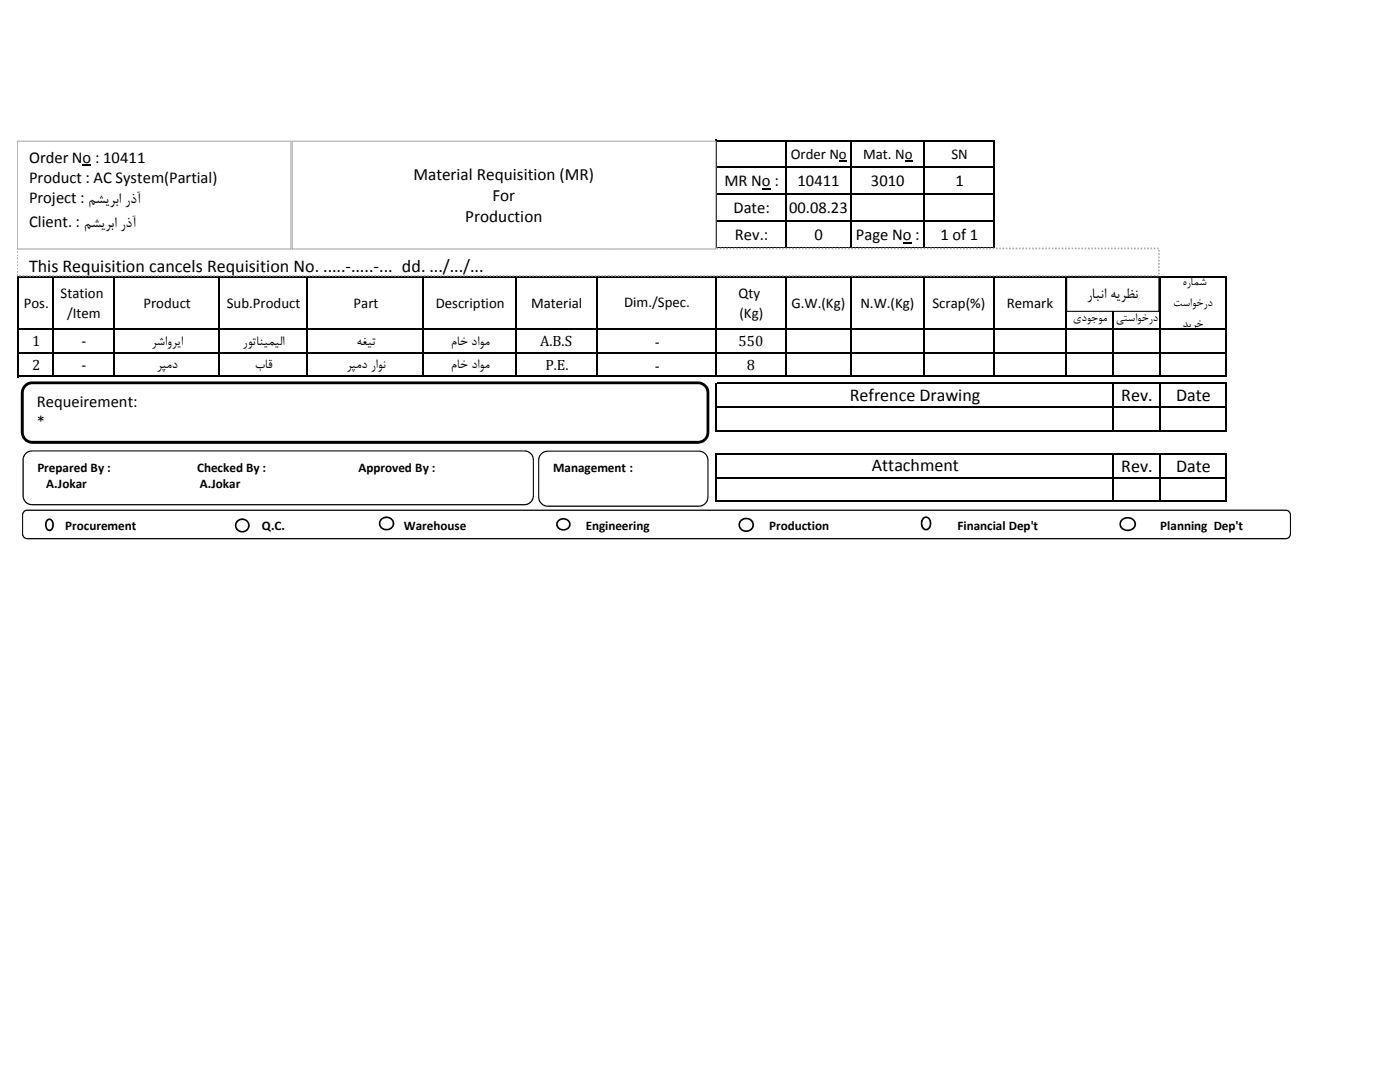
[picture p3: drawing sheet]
<svg xmlns="http://www.w3.org/2000/svg" width="279mm" height="216mm" viewBox="0 0 279 216" stroke-linecap="round" stroke-linejoin="round" font-family="sans-serif">
<path d="M152.1 37.6h1.7v.2h-1.7zM167.4 32.1h1.6v.2h-1.6zM180.6 32.1h1.5v.2h-1.5zM180.2 48.3h1.7v.3h-1.7z" fill="#000"/>
<g fill="none" stroke="#000" stroke-width=".3">
<path d="M143 27.9v21.8M143.1 28h55.4M143.1 33.4h55.4M143.1 38.8h55.4M156.8 28.2v21.5M169.8 28.2v21.5M184.3 28.2v21.5M198.4 28.2v47.1M3.6 55v20.3M3.7 55.2h241.1M10.6 55.3v20M22.8 55.3v20"/>
<path d="M43.6 55.3v20M61.3 55.3v20M84.5 55.3v20M102.9 55.3v20M119.1 55.3v20M143 55.3v20M143.1 44.2h55.4M143.1 49.6h55.4M156.8 55.3v20M169.8 55.3v20M184.3 55.3v20M212.7 55.3v20"/>
<path d="M222.1 55.3v20M231.4 55.3v20M244.7 55.3v20M3.7 65.7h241.1M3.7 70.4h241.1M3.7 75.1h241.1M143 76.4v9.7M143.1 76.5h101.7M222.1 76.7v9.4M231.4 76.7v9.4M244.7 76.7v9.4M143 90.5v9.7"/>
<path d="M143.1 81.2h101.7M143.1 85.9h101.7M143.1 90.6h101.7M143.1 95.3h101.7M222.1 90.8v9.4M231.4 90.8v9.4M244.7 90.8v9.4M143.1 100h101.7"/>
</g>
<path d="M3.4 49.6h227.9v5.4h-227.9z" fill="#fff"/>
<path d="M3.4 54.7h.2v.3h-.2zM3.4 54.1h.2v.3h-.2zM3.4 53.4h.2v.3h-.2zM3.4 52.7h.2v.4h-.2zM3.4 52.1h.2v.3h-.2zM3.4 51.4h.2v.4h-.2zM3.4 50.8h.2v.3h-.2zM3.4 50.1h.2v.4h-.2zM3.4 49.4h.2v.3h-.2l.2-.1v.2h-.2zM3.9 49.4h.3v.3h-.3zM4.5 49.4h.4v.3h-.4zM5.2 49.4h.3v.3h-.3zM5.8 49.4h.4v.3h-.4zM6.5 49.4h.3v.3h-.3zM7.2 49.4h.3v.3h-.3zM7.8 49.4h.3v.3h-.3zM8.5 49.4h.3v.3h-.3zM9.1 49.4h.3v.3h-.3zM9.8 49.4h.3v.3h-.3zM10.5 49.4h.3v.3h-.3zM11.1 49.4h.3v.3h-.3zM11.8 49.4h.3v.3h-.3zM12.4 49.4h.3v.3h-.3zM13.1 49.4h.3v.3h-.3zM13.7 49.4h.4v.3h-.4zM14.4 49.4h.3v.3h-.3zM15 49.4h.4v.3h-.4zM15.7 49.4h.3v.3h-.3zM16.3 49.4h.4v.3h-.4zM17 49.4h.3v.3h-.3zM17.7 49.4h.3v.3h-.3zM18.3 49.4h.3v.3h-.3zM19 49.4h.3v.3h-.3zM19.6 49.4h.3v.3h-.3zM20.3 49.4h.3v.3h-.3zM21 49.4h.3v.3h-.3zM21.6 49.4h.3v.3h-.3zM22.3 49.4h.3v.3h-.3zM22.9 49.4h.3v.3h-.3zM23.6 49.4h.3v.3h-.3zM24.2 49.4h.4v.3h-.4zM24.9 49.4h.3v.3h-.3zM25.5 49.4h.4v.3h-.4zM26.2 49.4h.3v.3h-.3zM26.8 49.4h.4v.3h-.4zM27.5 49.4h.3v.3h-.3zM28.2 49.4h.3v.3h-.3zM28.8 49.4h.3v.3h-.3zM29.5 49.4h.3v.3h-.3zM30.1 49.4h.3v.3h-.3zM30.8 49.4h.3v.3h-.3zM31.5 49.4h.3v.3h-.3zM32.1 49.4h.3v.3h-.3zM32.8 49.4h.3v.3h-.3zM33.4 49.4h.3v.3h-.3zM34.1 49.4h.3v.3h-.3zM34.7 49.4h.4v.3h-.4zM35.4 49.4h.3v.3h-.3zM36 49.4h.4v.3h-.4zM36.7 49.4h.3v.3h-.3zM37.3 49.4h.4v.3h-.4zM38 49.4h.3v.3h-.3zM38.7 49.4h.3v.3h-.3zM39.3 49.4h.3v.3h-.3zM40 49.4h.3v.3h-.3zM40.6 49.4h.3v.3h-.3zM41.3 49.4h.3v.3h-.3zM42 49.4h.2v.3h-.2zM42.6 49.4h.3v.3h-.3zM43.3 49.4h.3v.3h-.3zM43.9 49.4h.3v.3h-.3zM44.6 49.4h.3v.3h-.3zM45.2 49.4h.4v.3h-.4zM45.9 49.4h.3v.3h-.3zM46.5 49.4h.4v.3h-.4zM47.2 49.4h.3v.3h-.3zM47.8 49.4h.4v.3h-.4zM48.5 49.4h.3v.3h-.3zM49.1 49.4h.4v.3h-.4zM49.8 49.4h.3v.3h-.3zM50.5 49.4h.3v.3h-.3zM51.1 49.4h.3v.3h-.3zM51.8 49.4h.3v.3h-.3zM52.5 49.4h.2v.3h-.2zM53.1 49.4h.3v.3h-.3zM53.8 49.4h.3v.3h-.3zM54.4 49.4h.3v.3h-.3zM55.1 49.4h.3v.3h-.3zM55.7 49.4h.3v.3h-.3zM56.4 49.4h.3v.3h-.3zM57 49.4h.4v.3h-.4zM57.7 49.4h.3v.3h-.3zM58.3 49.4h.4v.3h-.4zM59 49.4h.3v.3h-.3zM59.6 49.4h.4v.3h-.4zM60.3 49.4h.3v.3h-.3zM61 49.4h.3v.3h-.3zM61.6 49.4h.3v.3h-.3zM62.3 49.4h.3v.3h-.3zM62.9 49.4h.3v.3h-.3zM63.6 49.4h.3v.3h-.3zM64.3 49.4h.3v.3h-.3zM64.9 49.4h.3v.3h-.3zM65.6 49.4h.3v.3h-.3zM66.2 49.4h.3v.3h-.3zM66.9 49.4h.3v.3h-.3zM67.5 49.4h.4v.3h-.4zM68.2 49.4h.3v.3h-.3zM68.8 49.4h.4v.3h-.4zM69.5 49.4h.3v.3h-.3zM70.1 49.4h.4v.3h-.4zM70.8 49.4h.3v.3h-.3zM71.5 49.4h.3v.3h-.3zM72.1 49.4h.3v.3h-.3zM72.8 49.4h.3v.3h-.3zM73.4 49.4h.3v.3h-.3zM74.1 49.4h.3v.3h-.3zM74.8 49.4h.3v.3h-.3zM75.4 49.4h.3v.3h-.3zM76.1 49.4h.3v.3h-.3zM76.7 49.4h.3v.3h-.3zM77.4 49.4h.3v.3h-.3zM78 49.4h.4v.3h-.4zM78.7 49.4h.3v.3h-.3zM79.3 49.4h.4v.3h-.4zM80 49.4h.3v.3h-.3zM80.6 49.4h.4v.3h-.4zM81.3 49.4h.3v.3h-.3zM82 49.4h.3v.3h-.3zM82.6 49.4h.3v.3h-.3zM83.3 49.4h.3v.3h-.3zM83.9 49.4h.3v.3h-.3zM84.6 49.4h.3v.3h-.3zM85.3 49.4h.3v.3h-.3zM85.9 49.4h.3v.3h-.3zM86.6 49.4h.3v.3h-.3zM87.2 49.4h.3v.3h-.3zM87.9 49.4h.3v.3h-.3zM88.5 49.4h.4v.3h-.4zM89.2 49.4h.3v.3h-.3zM89.8 49.4h.4v.3h-.4zM90.5 49.4h.3v.3h-.3zM91.1 49.4h.4v.3h-.4zM91.8 49.4h.3v.3h-.3zM92.5 49.4h.3v.3h-.3zM93.1 49.4h.3v.3h-.3zM93.8 49.4h.3v.3h-.3zM94.4 49.4h.3v.3h-.3zM95.1 49.4h.3v.3h-.3zM95.8 49.4h.3v.3h-.3zM96.4 49.4h.3v.3h-.3zM97.1 49.4h.3v.3h-.3zM97.7 49.4h.3v.3h-.3zM98.4 49.4h.3v.3h-.3zM99 49.4h.4v.3h-.4zM99.7 49.4h.3v.3h-.3zM100.3 49.4h.4v.3h-.4zM101 49.4h.3v.3h-.3zM101.6 49.4h.4v.3h-.4zM102.3 49.4h.3v.3h-.3zM103 49.4h.3v.3h-.3zM103.6 49.4h.3v.3h-.3zM104.3 49.4h.3v.3h-.3zM104.9 49.4h.3v.3h-.3zM105.6 49.4h.3v.3h-.3zM106.3 49.4h.3v.3h-.3zM106.9 49.4h.3v.3h-.3zM107.6 49.4h.3v.3h-.3zM108.2 49.4h.3v.3h-.3zM108.9 49.4h.3v.3h-.3zM109.5 49.4h.4v.3h-.4zM110.2 49.4h.3v.3h-.3zM110.8 49.4h.4v.3h-.4zM111.5 49.4h.3v.3h-.3zM112.1 49.4h.4v.3h-.4zM112.8 49.4h.3v.3h-.3zM113.5 49.4h.3v.3h-.3zM114.1 49.4h.3v.3h-.3zM114.8 49.4h.3v.3h-.3zM115.4 49.4h.3v.3h-.3zM116.1 49.4h.3v.3h-.3zM116.8 49.4h.3v.3h-.3zM117.4 49.4h.3v.3h-.3zM118.1 49.4h.3v.3h-.3zM118.7 49.4h.3v.3h-.3zM119.4 49.4h.3v.3h-.3zM120 49.4h.4v.3h-.4zM120.7 49.4h.3v.3h-.3zM121.3 49.4h.4v.3h-.4zM122 49.4h.3v.3h-.3zM122.6 49.4h.4v.3h-.4zM123.3 49.4h.3v.3h-.3zM124 49.4h.3v.3h-.3zM124.6 49.4h.3v.3h-.3zM125.3 49.4h.3v.3h-.3zM125.9 49.4h.3v.3h-.3zM126.6 49.4h.3v.3h-.3zM127.3 49.4h.3v.3h-.3zM127.9 49.4h.3v.3h-.3zM128.6 49.4h.3v.3h-.3zM129.2 49.4h.3v.3h-.3zM129.9 49.4h.3v.3h-.3zM130.5 49.4h.4v.3h-.4zM131.2 49.4h.3v.3h-.3zM131.8 49.4h.4v.3h-.4zM132.5 49.4h.3v.3h-.3zM133.1 49.4h.4v.3h-.4zM133.8 49.4h.3v.3h-.3zM134.5 49.4h.3v.3h-.3zM135.1 49.4h.3v.3h-.3zM135.8 49.4h.3v.3h-.3zM136.4 49.4h.3v.3h-.3zM137.1 49.4h.3v.3h-.3zM137.8 49.4h.2v.3h-.2zM138.4 49.4h.3v.3h-.3zM139.1 49.4h.3v.3h-.3zM139.7 49.4h.3v.3h-.3zM140.4 49.4h.3v.3h-.3zM141 49.4h.4v.3h-.4zM141.7 49.4h.3v.3h-.3zM142.3 49.4h.4v.3h-.4zM143 49.4h.3v.3h-.3zM143.6 49.4h.4v.3h-.4zM144.3 49.4h.3v.3h-.3zM144.9 49.4h.4v.3h-.4zM145.6 49.4h.3v.3h-.3zM146.3 49.4h.3v.3h-.3zM146.9 49.4h.3v.3h-.3zM147.6 49.4h.3v.3h-.3zM148.3 49.4h.2v.3h-.2zM148.9 49.4h.3v.3h-.3zM149.6 49.4h.3v.3h-.3zM150.2 49.4h.3v.3h-.3zM150.9 49.4h.3v.3h-.3zM151.5 49.4h.3v.3h-.3zM152.2 49.4h.3v.3h-.3zM152.8 49.4h.4v.3h-.4zM153.5 49.4h.3v.3h-.3zM154.1 49.4h.4v.3h-.4zM154.8 49.4h.3v.3h-.3zM155.4 49.4h.4v.3h-.4zM156.1 49.4h.3v.3h-.3zM156.8 49.4h.3v.3h-.3zM157.4 49.4h.3v.3h-.3zM158.1 49.4h.3v.3h-.3zM158.7 49.4h.3v.3h-.3zM159.4 49.4h.3v.3h-.3zM160.1 49.4h.3v.3h-.3zM160.7 49.4h.3v.3h-.3zM161.4 49.4h.3v.3h-.3zM162 49.4h.3v.3h-.3zM162.7 49.4h.3v.3h-.3zM163.3 49.4h.4v.3h-.4zM164 49.4h.3v.3h-.3zM164.6 49.4h.4v.3h-.4zM165.3 49.4h.3v.3h-.3zM165.9 49.4h.4v.3h-.4zM166.6 49.4h.3v.3h-.3zM167.3 49.4h.3v.3h-.3zM167.9 49.4h.3v.3h-.3zM168.6 49.4h.3v.3h-.3zM169.2 49.4h.3v.3h-.3zM169.9 49.4h.3v.3h-.3zM170.6 49.4h.3v.3h-.3zM171.2 49.4h.3v.3h-.3zM171.9 49.4h.3v.3h-.3zM172.5 49.4h.3v.3h-.3zM173.2 49.4h.3v.3h-.3zM173.8 49.4h.4v.3h-.4zM174.5 49.4h.3v.3h-.3zM175.1 49.4h.4v.3h-.4zM175.8 49.4h.3v.3h-.3zM176.4 49.4h.4v.3h-.4zM177.1 49.4h.3v.3h-.3zM177.8 49.4h.3v.3h-.3zM178.4 49.4h.3v.3h-.3zM179.1 49.4h.3v.3h-.3zM179.7 49.4h.3v.3h-.3zM180.4 49.4h.3v.3h-.3zM181.1 49.4h.3v.3h-.3zM181.7 49.4h.3v.3h-.3zM182.4 49.4h.3v.3h-.3zM183 49.4h.3v.3h-.3zM183.7 49.4h.3v.3h-.3zM184.3 49.4h.4v.3h-.4zM185 49.4h.3v.3h-.3zM185.6 49.4h.4v.3h-.4zM186.3 49.4h.3v.3h-.3zM186.9 49.4h.4v.3h-.4zM187.6 49.4h.3v.3h-.3zM188.3 49.4h.3v.3h-.3zM188.9 49.4h.3v.3h-.3zM189.6 49.4h.3v.3h-.3zM190.2 49.4h.3v.3h-.3zM190.9 49.4h.3v.3h-.3zM191.6 49.4h.3v.3h-.3zM192.2 49.4h.3v.3h-.3zM192.9 49.4h.3v.3h-.3zM193.5 49.4h.3v.3h-.3zM194.2 49.4h.3v.3h-.3zM194.8 49.4h.4v.3h-.4zM195.5 49.4h.3v.3h-.3zM196.1 49.4h.4v.3h-.4zM196.8 49.4h.3v.3h-.3zM197.4 49.4h.4v.3h-.4zM198.1 49.4h.3v.3h-.3zM198.8 49.4h.3v.3h-.3zM199.4 49.4h.3v.3h-.3zM200.1 49.4h.3v.3h-.3zM200.7 49.4h.3v.3h-.3zM201.4 49.4h.3v.3h-.3zM202.1 49.4h.3v.3h-.3zM202.7 49.4h.3v.3h-.3zM203.4 49.4h.3v.3h-.3zM204 49.4h.3v.3h-.3zM204.7 49.4h.3v.3h-.3zM205.3 49.4h.4v.3h-.4zM206 49.4h.3v.3h-.3zM206.6 49.4h.4v.3h-.4zM207.3 49.4h.3v.3h-.3zM207.9 49.4h.4v.3h-.4zM208.6 49.4h.3v.3h-.3zM209.3 49.4h.3v.3h-.3zM209.9 49.4h.3v.3h-.3zM210.6 49.4h.3v.3h-.3zM211.2 49.4h.3v.3h-.3zM211.9 49.4h.3v.3h-.3zM212.6 49.4h.3v.3h-.3zM213.2 49.4h.3v.3h-.3zM213.9 49.4h.3v.3h-.3zM214.5 49.4h.3v.3h-.3zM215.2 49.4h.3v.3h-.3zM215.8 49.4h.4v.3h-.4zM216.5 49.4h.3v.3h-.3zM217.1 49.4h.4v.3h-.4zM217.8 49.4h.3v.3h-.3zM218.4 49.4h.4v.3h-.4zM219.1 49.4h.3v.3h-.3zM219.8 49.4h.3v.3h-.3zM220.4 49.4h.3v.3h-.3zM221.1 49.4h.3v.3h-.3zM221.7 49.4h.3v.3h-.3zM222.4 49.4h.3v.3h-.3zM223.1 49.4h.3v.3h-.3zM223.7 49.4h.3v.3h-.3zM224.4 49.4h.3v.3h-.3zM225 49.4h.3v.3h-.3zM225.7 49.4h.3v.3h-.3zM226.3 49.4h.4v.3h-.4zM227 49.4h.3v.3h-.3zM227.6 49.4h.4v.3h-.4zM228.3 49.4h.3v.3h-.3zM228.9 49.4h.4v.3h-.4zM229.6 49.4h.3v.3h-.3zM230.3 49.4h.3v.3h-.3zM230.9 49.4h.3v.3h-.3zM231.1 49.9h.3v.3h-.3zM231.1 50.5h.3v.3h-.3zM231.1 51.2h.3v.3h-.3zM231.1 51.8h.3v.4h-.3zM231.1 52.5h.3v.3h-.3zM231.1 53.1h.3v.4h-.3zM231.1 53.8h.3v.3h-.3zM231.1 54.4h.3v.4h-.3zM230.9 54.9h.3v.3h-.3zM230.3 54.9h.3v.3h-.3zM229.6 54.9h.3v.3h-.3zM228.9 54.9h.4v.3h-.4zM228.3 54.9h.3v.3h-.3zM227.6 54.9h.4v.3h-.4zM226.9 54.9h.4v.3h-.4zM226.3 54.9h.4v.3h-.4zM225.6 54.9h.4v.3h-.4zM225 54.9h.3v.3h-.3zM224.3 54.9h.4v.3h-.4zM223.7 54.9h.3v.3h-.3zM223 54.9h.4v.3h-.4zM222.4 54.9h.3v.3h-.3zM221.7 54.9h.3v.3h-.3zM221.1 54.9h.3v.3h-.3zM220.4 54.9h.3v.3h-.3zM219.8 54.9h.3v.3h-.3zM219.1 54.9h.3v.3h-.3zM218.4 54.9h.4v.3h-.4zM217.8 54.9h.3v.3h-.3zM217.1 54.9h.4v.3h-.4zM216.5 54.9h.3v.3h-.3zM215.8 54.9h.4v.3h-.4zM215.1 54.9h.4v.3h-.4zM214.5 54.9h.3v.3h-.3zM213.8 54.9h.4v.3h-.4zM213.2 54.9h.3v.3h-.3zM212.5 54.9h.4v.3h-.4zM211.9 54.9h.3v.3h-.3zM211.2 54.9h.3v.3h-.3zM210.6 54.9h.3v.3h-.3zM209.9 54.9h.3v.3h-.3zM209.3 54.9h.3v.3h-.3zM208.6 54.9h.3v.3h-.3zM207.9 54.9h.4v.3h-.4zM207.3 54.9h.3v.3h-.3zM206.6 54.9h.4v.3h-.4zM206 54.9h.3v.3h-.3zM205.3 54.9h.4v.3h-.4zM204.6 54.9h.4v.3h-.4zM204 54.9h.3v.3h-.3zM203.3 54.9h.4v.3h-.4zM202.7 54.9h.3v.3h-.3zM202 54.9h.4v.3h-.4zM201.4 54.9h.3v.3h-.3zM200.7 54.9h.3v.3h-.3zM200.1 54.9h.3v.3h-.3zM199.4 54.9h.3v.3h-.3zM198.8 54.9h.3v.3h-.3zM198.1 54.9h.3v.3h-.3zM197.4 54.9h.4v.3h-.4zM196.8 54.9h.3v.3h-.3zM196.1 54.9h.4v.3h-.4zM195.5 54.9h.3v.3h-.3zM194.8 54.9h.4v.3h-.4zM194.1 54.9h.4v.3h-.4zM193.5 54.9h.3v.3h-.3zM192.8 54.9h.4v.3h-.4zM192.2 54.9h.3v.3h-.3zM191.5 54.9h.4v.3h-.4zM190.9 54.9h.3v.3h-.3zM190.2 54.9h.3v.3h-.3zM189.6 54.9h.3v.3h-.3zM188.9 54.9h.3v.3h-.3zM188.3 54.9h.3v.3h-.3zM187.6 54.9h.3v.3h-.3zM186.9 54.9h.4v.3h-.4zM186.3 54.9h.3v.3h-.3zM185.6 54.9h.4v.3h-.4zM185 54.9h.3v.3h-.3zM184.3 54.9h.4v.3h-.4zM183.6 54.9h.4v.3h-.4zM183 54.9h.3v.3h-.3zM182.3 54.9h.4v.3h-.4zM181.7 54.9h.3v.3h-.3zM181 54.9h.4v.3h-.4zM180.4 54.9h.3v.3h-.3zM179.7 54.9h.3v.3h-.3zM179.1 54.9h.3v.3h-.3zM178.4 54.9h.3v.3h-.3zM177.8 54.9h.3v.3h-.3zM177.1 54.9h.3v.3h-.3zM176.4 54.9h.4v.3h-.4zM175.8 54.9h.3v.3h-.3zM175.1 54.9h.4v.3h-.4zM174.5 54.9h.3v.3h-.3zM173.8 54.9h.4v.3h-.4zM173.1 54.9h.4v.3h-.4zM172.5 54.9h.3v.3h-.3zM171.8 54.9h.4v.3h-.4zM171.2 54.9h.3v.3h-.3zM170.5 54.9h.4v.3h-.4zM169.9 54.9h.3v.3h-.3zM169.2 54.9h.3v.3h-.3zM168.6 54.9h.3v.3h-.3zM167.9 54.9h.3v.3h-.3zM167.3 54.9h.3v.3h-.3zM166.6 54.9h.3v.3h-.3zM165.9 54.9h.4v.3h-.4zM165.3 54.9h.3v.3h-.3zM164.6 54.9h.4v.3h-.4zM164 54.9h.3v.3h-.3zM163.3 54.9h.4v.3h-.4zM162.6 54.9h.4v.3h-.4zM162 54.9h.3v.3h-.3zM161.3 54.9h.4v.3h-.4zM160.7 54.9h.3v.3h-.3zM160 54.9h.4v.3h-.4zM159.4 54.9h.3v.3h-.3zM158.7 54.9h.3v.3h-.3zM158.1 54.9h.3v.3h-.3zM157.4 54.9h.3v.3h-.3zM156.8 54.9h.3v.3h-.3zM156.1 54.9h.3v.3h-.3zM155.4 54.9h.4v.3h-.4zM154.8 54.9h.3v.3h-.3zM154.1 54.9h.4v.3h-.4zM153.5 54.9h.3v.3h-.3zM152.8 54.9h.4v.3h-.4zM152.1 54.9h.4v.3h-.4zM151.5 54.9h.3v.3h-.3zM150.8 54.9h.4v.3h-.4zM150.2 54.9h.3v.3h-.3zM149.5 54.9h.4v.3h-.4zM148.9 54.9h.3v.3h-.3zM148.2 54.9h.3v.3h-.3zM147.6 54.9h.3v.3h-.3zM146.9 54.9h.3v.3h-.3zM146.3 54.9h.3v.3h-.3zM145.6 54.9h.3v.3h-.3zM144.9 54.9h.4v.3h-.4zM144.3 54.9h.3v.3h-.3zM143.6 54.9h.4v.3h-.4zM143 54.9h.3v.3h-.3zM142.3 54.9h.4v.3h-.4zM141.6 54.9h.4v.3h-.4zM141 54.9h.4v.3h-.4zM140.3 54.9h.4v.3h-.4zM139.7 54.9h.3v.3h-.3zM139 54.9h.4v.3h-.4zM138.4 54.9h.3v.3h-.3zM137.7 54.9h.3v.3h-.3zM137.1 54.9h.3v.3h-.3zM136.4 54.9h.3v.3h-.3zM135.8 54.9h.3v.3h-.3zM135.1 54.9h.3v.3h-.3zM134.5 54.9h.3v.3h-.3zM133.8 54.9h.3v.3h-.3zM133.1 54.9h.4v.3h-.4zM132.5 54.9h.3v.3h-.3zM131.8 54.9h.4v.3h-.4zM131.1 54.9h.4v.3h-.4zM130.5 54.9h.4v.3h-.4zM129.8 54.9h.4v.3h-.4zM129.2 54.9h.3v.3h-.3zM128.5 54.9h.4v.3h-.4zM127.9 54.9h.3v.3h-.3zM127.2 54.9h.4v.3h-.4zM126.6 54.9h.3v.3h-.3zM125.9 54.9h.3v.3h-.3zM125.3 54.9h.3v.3h-.3zM124.6 54.9h.3v.3h-.3zM124 54.9h.3v.3h-.3zM123.3 54.9h.3v.3h-.3zM122.6 54.9h.4v.3h-.4zM122 54.9h.3v.3h-.3zM121.3 54.9h.4v.3h-.4zM120.6 54.9h.4v.3h-.4zM120 54.9h.4v.3h-.4zM119.3 54.9h.4v.3h-.4zM118.7 54.9h.3v.3h-.3zM118 54.9h.4v.3h-.4zM117.4 54.9h.3v.3h-.3zM116.7 54.9h.4v.3h-.4zM116.1 54.9h.3v.3h-.3zM115.4 54.9h.3v.3h-.3zM114.8 54.9h.3v.3h-.3zM114.1 54.9h.3v.3h-.3zM113.5 54.9h.3v.3h-.3zM112.8 54.9h.3v.3h-.3zM112.1 54.9h.4v.3h-.4zM111.5 54.9h.3v.3h-.3zM110.8 54.9h.4v.3h-.4zM110.2 54.9h.3v.3h-.3zM109.5 54.9h.4v.3h-.4zM108.8 54.9h.4v.3h-.4zM108.2 54.9h.3v.3h-.3zM107.5 54.9h.4v.3h-.4zM106.9 54.9h.3v.3h-.3zM106.2 54.9h.4v.3h-.4zM105.6 54.9h.3v.3h-.3zM104.9 54.9h.3v.3h-.3zM104.3 54.9h.3v.3h-.3zM103.6 54.9h.3v.3h-.3zM103 54.9h.3v.3h-.3zM102.3 54.9h.3v.3h-.3zM101.6 54.9h.4v.3h-.4zM101 54.9h.3v.3h-.3zM100.3 54.9h.4v.3h-.4zM99.7 54.9h.3v.3h-.3zM99 54.9h.4v.3h-.4zM98.3 54.9h.4v.3h-.4zM97.7 54.9h.3v.3h-.3zM97 54.9h.4v.3h-.4zM96.4 54.9h.3v.3h-.3zM95.7 54.9h.4v.3h-.4zM95.1 54.9h.3v.3h-.3zM94.4 54.9h.3v.3h-.3zM93.8 54.9h.3v.3h-.3zM93.1 54.9h.3v.3h-.3zM92.5 54.9h.3v.3h-.3zM91.8 54.9h.3v.3h-.3zM91.1 54.9h.4v.3h-.4zM90.5 54.9h.3v.3h-.3zM89.8 54.9h.4v.3h-.4zM89.2 54.9h.3v.3h-.3zM88.5 54.9h.4v.3h-.4zM87.8 54.9h.4v.3h-.4zM87.2 54.9h.3v.3h-.3zM86.5 54.9h.4v.3h-.4zM85.9 54.9h.3v.3h-.3zM85.2 54.9h.4v.3h-.4zM84.6 54.9h.3v.3h-.3zM83.9 54.9h.3v.3h-.3zM83.3 54.9h.3v.3h-.3zM82.6 54.9h.3v.3h-.3zM82 54.9h.3v.3h-.3zM81.3 54.9h.3v.3h-.3zM80.6 54.9h.4v.3h-.4zM80 54.9h.3v.3h-.3zM79.3 54.9h.4v.3h-.4zM78.7 54.9h.3v.3h-.3zM78 54.9h.4v.3h-.4zM77.3 54.9h.4v.3h-.4zM76.7 54.9h.3v.3h-.3zM76 54.9h.4v.3h-.4zM75.4 54.9h.3v.3h-.3zM74.7 54.9h.4v.3h-.4zM74.1 54.9h.3v.3h-.3zM73.4 54.9h.3v.3h-.3zM72.8 54.9h.3v.3h-.3zM72.1 54.9h.3v.3h-.3zM71.5 54.9h.3v.3h-.3zM70.8 54.9h.3v.3h-.3zM70.1 54.9h.4v.3h-.4zM69.5 54.9h.3v.3h-.3zM68.8 54.9h.4v.3h-.4zM68.2 54.9h.3v.3h-.3zM67.5 54.9h.4v.3h-.4zM66.8 54.9h.4v.3h-.4zM66.2 54.9h.3v.3h-.3zM65.5 54.9h.4v.3h-.4zM64.9 54.9h.3v.3h-.3zM64.2 54.9h.4v.3h-.4zM63.6 54.9h.3v.3h-.3zM62.9 54.9h.3v.3h-.3zM62.3 54.9h.3v.3h-.3zM61.6 54.9h.3v.3h-.3zM61 54.9h.3v.3h-.3zM60.3 54.9h.3v.3h-.3zM59.6 54.9h.4v.3h-.4zM59 54.9h.3v.3h-.3zM58.3 54.9h.4v.3h-.4zM57.7 54.9h.3v.3h-.3zM57 54.9h.4v.3h-.4zM56.3 54.9h.4v.3h-.4zM55.7 54.9h.3v.3h-.3zM55 54.9h.4v.3h-.4zM54.4 54.9h.3v.3h-.3zM53.7 54.9h.4v.3h-.4zM53.1 54.9h.3v.3h-.3zM52.4 54.9h.3v.3h-.3zM51.8 54.9h.3v.3h-.3zM51.1 54.9h.3v.3h-.3zM50.5 54.9h.3v.3h-.3zM49.8 54.9h.3v.3h-.3zM49.1 54.9h.4v.3h-.4zM48.5 54.9h.3v.3h-.3zM47.8 54.9h.4v.3h-.4zM47.2 54.9h.3v.3h-.3zM46.5 54.9h.4v.3h-.4zM45.8 54.9h.4v.3h-.4zM45.2 54.9h.4v.3h-.4zM44.5 54.9h.4v.3h-.4zM43.9 54.9h.3v.3h-.3zM43.2 54.9h.4v.3h-.4zM42.6 54.9h.3v.3h-.3zM41.9 54.9h.3v.3h-.3zM41.3 54.9h.3v.3h-.3zM40.6 54.9h.3v.3h-.3zM40 54.9h.3v.3h-.3zM39.3 54.9h.3v.3h-.3zM38.7 54.9h.3v.3h-.3zM38 54.9h.3v.3h-.3zM37.3 54.9h.4v.3h-.4zM36.7 54.9h.3v.3h-.3zM36 54.9h.4v.3h-.4zM35.3 54.9h.4v.3h-.4zM34.7 54.9h.4v.3h-.4zM34 54.9h.4v.3h-.4zM33.4 54.9h.3v.3h-.3zM32.7 54.9h.4v.3h-.4zM32.1 54.9h.3v.3h-.3zM31.4 54.9h.3v.3h-.3zM30.8 54.9h.3v.3h-.3zM30.1 54.9h.3v.3h-.3zM29.5 54.9h.3v.3h-.3zM28.8 54.9h.3v.3h-.3zM28.2 54.9h.3v.3h-.3zM27.5 54.9h.3v.3h-.3zM26.8 54.9h.4v.3h-.4zM26.2 54.9h.3v.3h-.3zM25.5 54.9h.4v.3h-.4zM24.8 54.9h.4v.3h-.4zM24.2 54.9h.4v.3h-.4zM23.5 54.9h.4v.3h-.4zM22.9 54.9h.3v.3h-.3zM22.2 54.9h.4v.3h-.4zM21.6 54.9h.3v.3h-.3zM20.9 54.9h.4v.3h-.4zM20.3 54.9h.3v.3h-.3zM19.6 54.9h.3v.3h-.3zM19 54.9h.3v.3h-.3zM18.3 54.9h.3v.3h-.3zM17.7 54.9h.3v.3h-.3zM17 54.9h.3v.3h-.3zM16.3 54.9h.4v.3h-.4zM15.7 54.9h.3v.3h-.3zM15 54.9h.4v.3h-.4zM14.4 54.9h.3v.3h-.3zM13.7 54.9h.4v.3h-.4zM13 54.9h.4v.3h-.4zM12.4 54.9h.3v.3h-.3zM11.7 54.9h.4v.3h-.4zM11.1 54.9h.3v.3h-.3zM10.4 54.9h.4v.3h-.4zM9.8 54.9h.3v.3h-.3zM9.1 54.9h.3v.3h-.3zM8.5 54.9h.3v.3h-.3zM7.8 54.9h.3v.3h-.3zM7.2 54.9h.3v.3h-.3zM6.5 54.9h.3v.3h-.3zM5.8 54.9h.4v.3h-.4zM5.2 54.9h.3v.3h-.3zM4.5 54.9h.4v.3h-.4zM3.9 54.9h.3v.3h-.3zM3.4 54.9h.2v.3h-.2z" fill="#a6a6a6"/>
<path d="M3.4 28.2h54.6v21.5h-54.6z" fill="#fff"/>
<path d="M3.4 28.1h54.7v21.7h-54.7zM3.4 28.3l.2-.1v21.5l-.2-.1h54.6v.1v-21.5v.1z" fill="#a6a6a6"/>
<path d="M16.5 32.9h1.7v.2h-1.7z" fill="#000"/>
<path d="M58.3 28.2h84.5v21.5h-84.5z" fill="#fff"/>
<path d="M58.2 28.1h84.6l.2 .1v21.5l-.2 .1h-84.5zM58.3 28.3l.1-.1v21.5l-.1-.1h84.5l-.1 .1v-21.5l.1 .1z" fill="#a6a6a6"/>
<path d="M212.9 55.3h18.4v6.8h-18.4z" fill="#fff"/>
<path d="M212.8 55.3l18.5-.1 .1 .1v6.9h-18.5l-.2-.1zM212.9 55.5l.1-.2v6.8l-.1-.1h18.4l-.1 .1v-6.8l.1 .2z" fill="#000"/>
<path d="M5 77l.9-.6h.5h132.9a1.95 1.95 0 0 1 2 2v7.9a1.95 1.95 0 0 1-2 2h-132.9a1.99 1.99 0 0 1-2-2v-7.9l.1-.6z" fill-rule="evenodd" fill="#fff"/>
<path d="M4.8 76.8l.5-.4 1.1-.3h133.1a2.29 2.29 0 0 1 2.1 2l-.1 8.6a2.28 2.28 0 0 1-2.2 1.9h-132.9a2.33 2.33 0 0 1-2.3-2.3v-7.9l.3-1.1zM5.2 77.1l-.5 1.1v8.2l.3 .8 .2 .3 1.1 .5h133.2l1-.5 .4-.7 .1-.5v-8.1l-.5-1.1-1-.4h-133.2z" fill="#000"/>
<path d="M5.1 90.5l.8-.5h.5h98.2a1.77 1.77 0 0 1 1.8 1.8v7.1a1.76 1.76 0 0 1-1.8 1.8h-98.2a1.79 1.79 0 0 1-1.8-1.8v-7.1l.1-.5z" fill-rule="evenodd" fill="#fff"/>
<path d="M5 90.4l.6-.4 .6-.1h98.8l.7 .3 .6 .5 .3 .9v7.5a1.89 1.89 0 0 1-2 1.7h-98.2a1.95 1.95 0 0 1-1.9-1.9v-7.3l.1-.6zM5.2 90.6l-.5 .8v7.8l.5 .9 1 .5h98.6l1-.5 .5-.7v-.5v-7.5l-.3-.6-.4-.4-1-.3h-98.2l-.6 .1z" fill="#000"/>
<path d="M108 90.6l.9-.5 .4-.1h30.1a1.84 1.84 0 0 1 1.9 1.9v7.3a1.83 1.83 0 0 1-1.9 1.8h-30.1a1.87 1.87 0 0 1-1.8-1.8v-7.3l.1-.5z" fill-rule="evenodd" fill="#fff"/>
<path d="M108 90.5l.6-.5 .5-.1 30.9 .1a1.86 1.86 0 0 1 1.4 1.7v7.9a1.86 1.86 0 0 1-1.4 1.4l-30.7 .1a2.07 2.07 0 0 1-1.8-1.2l-.1-.5v-7.9zM108.1 90.6l-.4 .6-.1 .7v7.2l.3 1 .5 .5 .4 .2 30.6 .1 1-.3 .7-.9v-8.2l-.4-.9-.9-.4-30.5-.1-.6 .2z" fill="#000"/>
<path d="M4.8 102.1l.7-.3h251.1a.94 .94 0 0 1 .9 .9v3.9a.94 .94 0 0 1-.9 .9h-251.1a.95 .95 0 0 1-1-.9v-3.9z" fill-rule="evenodd" fill="#fff"/>
<path d="M4.7 102l.5-.3h251.6l.4 .2 .4 .6v4.2a1.03 1.03 0 0 1-.8 .9h-251.6a1.04 1.04 0 0 1-.8-1v-4.1zM4.9 102.2l-.3 .5v3.8l.1 .5 .6 .4h251.5l.5-.4 .1-.4v-3.9l-.2-.5-.4-.3h-251.5z" fill="#000"/>
<path d="M9.6 103.7l.3-.1a1.23 1.23 0 0 1 .7 1.1 1.23 1.23 0 0 1-.7 1.1 1.27 1.27 0 0 1-.3-2.1z" fill-rule="evenodd" fill="#fff"/>
<path d="M9.3 103.7a.7 .7 0 0 1 1.1 0 1.54 1.54 0 0 1 .1 1.9 .75 .75 0 0 1-.6 .4 .75 .75 0 0 1-.7-.4 1.71 1.71 0 0 1 .1-1.9zM9.6 103.9l-.3 .6 .1 .6 .2 .4 .4 .2 .2-.2 .2-.5-.1-.9-.4-.3z" fill="#000"/>
<circle cx="48.3" cy="104.9" r="1.28" fill="#fff"/>
<path d="M46.9 104.9a1.45 1.45 0 0 1 2.9 0 1.45 1.45 0 0 1-2.9 0zM47.2 104.8a1.13 1.13 0 0 0 2.2 0 1.13 1.13 0 0 0-2.2 0z" fill="#000"/>
<path d="M76 103.7a1.34 1.34 0 0 1 1.9-.3 1.34 1.34 0 0 1 .4 1.8 1.34 1.34 0 0 1-1.9 .3 1.34 1.34 0 0 1-.4-1.8z" fill-rule="evenodd" fill="#fff"/>
<path d="M76 103.5a1.48 1.48 0 0 1 2.1-.1 1.48 1.48 0 0 1 .1 2.1 1.53 1.53 0 0 1-1.8 .2 1.53 1.53 0 0 1-.7-1.8zM76.2 103.7l-.3 .8 .2 .6 .4 .3 .6 .1h.5l.7-.6v-.9l-.5-.5-.7-.1z" fill="#000"/>
<path d="M223.9 103.8a1.58 1.58 0 0 1 2.7 .8 1.52 1.52 0 0 1-1.5 1.2 1.52 1.52 0 0 1-1.5-1.2z" fill-rule="evenodd" fill="#fff"/>
<path d="M223.9 103.6a1.69 1.69 0 0 1 1.7-.4 1.69 1.69 0 0 1 1.1 1.4l-.3 .8-.7 .5a1.56 1.56 0 0 1-2.3-1.6zM224.1 103.8l-.4 .8 .2 .6 .4 .3 1 .2 .7-.3 .3-.4 .1-.6-.6-.7-.8-.2z" fill="#000"/>
<path d="M111.4 104a1.23 1.23 0 0 1 1.6-.4 1.23 1.23 0 0 1 .5 1.7 1.29 1.29 0 0 1-1.5 .3 1.29 1.29 0 0 1-.8-1.3z" fill-rule="evenodd" fill="#fff"/>
<path d="M111.3 103.9l.3-.4 .8-.2 .8 .2 .6 .6 .1 .8-.2 .4-.5 .4-1.1 .2a1.23 1.23 0 0 1-.9-2zM111.6 104l-.3 .6 .2 .5 .3 .3 .6 .2 .5-.1 .6-.5v-.7l-.4-.5-.7-.1z" fill="#000"/>
<path d="M184.3 103.4a.83 .83 0 0 1 .9-.1 .83 .83 0 0 1 .5 .7 1.14 1.14 0 0 1-1.2 1.6 1.45 1.45 0 0 1-.2-2.2z" fill-rule="evenodd" fill="#fff"/>
<path d="M184.2 103.3l.4-.3a1.31 1.31 0 0 1 1.2 1.9l-.2 .6-.6 .3h-.4l-.4-.2a1.68 1.68 0 0 1 0-2.3zM184.4 103.5l-.3 .5v.7l.2 .5 .5 .3 .4-.1 .2-.3 .1-.9-.4-.8-.3-.1z" fill="#000"/>
<path d="M147.8 104a1.33 1.33 0 0 1 2-.3 1.33 1.33 0 0 1-.1 2.1 1.34 1.34 0 0 1-1.7-.1 1.34 1.34 0 0 1-.2-1.7z" fill-rule="evenodd" fill="#fff"/>
<path d="M147.8 103.7a1.56 1.56 0 0 1 1.8-.3 1.56 1.56 0 0 1 .9 1.6l-.5 .7a1.51 1.51 0 0 1-2.1 .1 1.51 1.51 0 0 1-.1-2.1zM148 103.9l-.3 .6v.4l.6 .8 .6 .1 .5-.1 .5-.3 .3-.7-.1-.4-.5-.5-.9-.2z" fill="#000"/>
<g font-size="3.6">
<text x="5.8" y="54.2">This Requisition cancels Requisition No. .....‐.....‐... dd. .../.../...</text>
<text x="169.6" y="79.9">Refrence Drawing</text>
<text x="223.8" y="80.1">Rev.</text>
<text x="234.7" y="80.1">Date</text>
<text x="174" y="94">Attachment</text>
<text x="223.8" y="94.2">Rev.</text>
<text x="234.7" y="94.2">Date</text>
</g>
<g font-size="3.4">
<text x="82.5" y="35.9">Material Requisition (MR)</text>
<text x="98.3" y="40.1">For</text>
<text x="92.8" y="44.3">Production</text>
</g>
<g font-size="3.3">
<text x="5.8" y="32.5">Order No : 10411</text>
<text x="5.8" y="40.5">Project : مشيراب رذآ</text>
<text x="5.8" y="36.4">Product : AC System(Partial)</text>
<text x="144.6" y="37.2">MR No :</text>
<text x="159.2" y="37.2">10411</text>
<text x="173.8" y="37.2">3010</text>
<text x="190.7" y="37.2">1</text>
<text x="5.8" y="45.4">Client. : مشيراب رذآ</text>
<text x="146.4" y="42.6">Date:</text>
<text x="146.7" y="48">Rev.:</text>
<text x="157.5" y="42.6">00.08.23</text>
<text x="162.6" y="48">0</text>
<text x="170.8" y="48">Page No :</text>
<text x="187.7" y="48">1 of 1</text>
<text x="216.9" y="59.4">رابان ه</text>
<text x="222.9" y="59.4">يرظن</text>
<text x="7.4" y="81.3">Requeirement:</text>
<text x="7.4" y="85.3">*</text>
</g>
<g font-size="3">
<text x="157.8" y="31.7">Order No</text>
<text x="172.3" y="31.7">Mat. No</text>
<text x="189.9" y="31.7">SN</text>
<text x="12.1" y="59.5">Station</text>
<text x="147.4" y="59.5">Qty</text>
<text x="4.7" y="61.5">Pos.</text>
<text x="13.4" y="63.4">/Item</text>
<text x="28.6" y="61.5">Product</text>
<text x="45.3" y="61.5">Sub.Product</text>
<text x="70.6" y="61.5">Part</text>
<text x="86.9" y="61.5">Description</text>
<text x="106" y="61.5">Material</text>
<text x="124.5" y="61.3">Dim./Spec.</text>
<text x="147.6" y="63.4">(Kg)</text>
<text x="157.9" y="61.5">G.W.(Kg)</text>
<text x="171.7" y="61.5">N.W.(Kg)</text>
<text x="186.1" y="61.5">Scrap(%)</text>
<text x="200.9" y="61.5">Remark</text>
<text x="6.4" y="69.1">1</text>
<text x="16.3" y="69.1">‐</text>
<text x="30.3" y="68.7">رشاور اي</text>
<text x="48.4" y="68.7">روتانيميال</text>
<text x="71.1" y="68.7">هغيت</text>
<text x="90" y="68.7">ماخ داوم</text>
<text x="107.8" y="69.1">A.B.S</text>
<text x="130.7" y="69.3">‐</text>
<text x="147.4" y="69.1">550</text>
<text x="6.4" y="73.8">2</text>
<text x="16.3" y="73.8">‐</text>
<text x="31.3" y="73.4">رپمد</text>
<text x="50.9" y="73.4">باق</text>
<text x="69.1" y="73.4">رپمد راون</text>
<text x="90" y="73.4">ماخ داوم</text>
<text x="108.8" y="73.8">P.E.</text>
<text x="130.7" y="74">‐</text>
<text x="149.1" y="73.8">8</text>
</g>
<g font-size="2.6">
<text x="236" y="56.9">هرامش</text>
<text x="214.1" y="64.1">يدوجوم</text>
<text x="222.7" y="64.1">يتساوخرد</text>
<text x="234.1" y="61">تساوخرد</text>
<text x="236" y="65.2">ديرخ</text>
<text x="7.5" y="94.1">Prepared By :</text>
<text x="39.3" y="94.1">Checked By :</text>
<text x="71.5" y="94.1">Approved By :</text>
<text x="110.4" y="94.2">Management :</text>
<text x="9.2" y="97.4">A.Jokar</text>
<text x="39.9" y="97.4">A.Jokar</text>
<text x="13" y="105.7">Procurement</text>
<text x="52.3" y="105.7">Q.C.</text>
<text x="80.6" y="105.7">Warehouse</text>
<text x="116.9" y="105.7">Engineering</text>
<text x="153.5" y="105.7">Production</text>
<text x="191.1" y="105.7">Financial Dep't</text>
<text x="231.6" y="105.7">Planning Dep't</text>
</g>
</svg>
